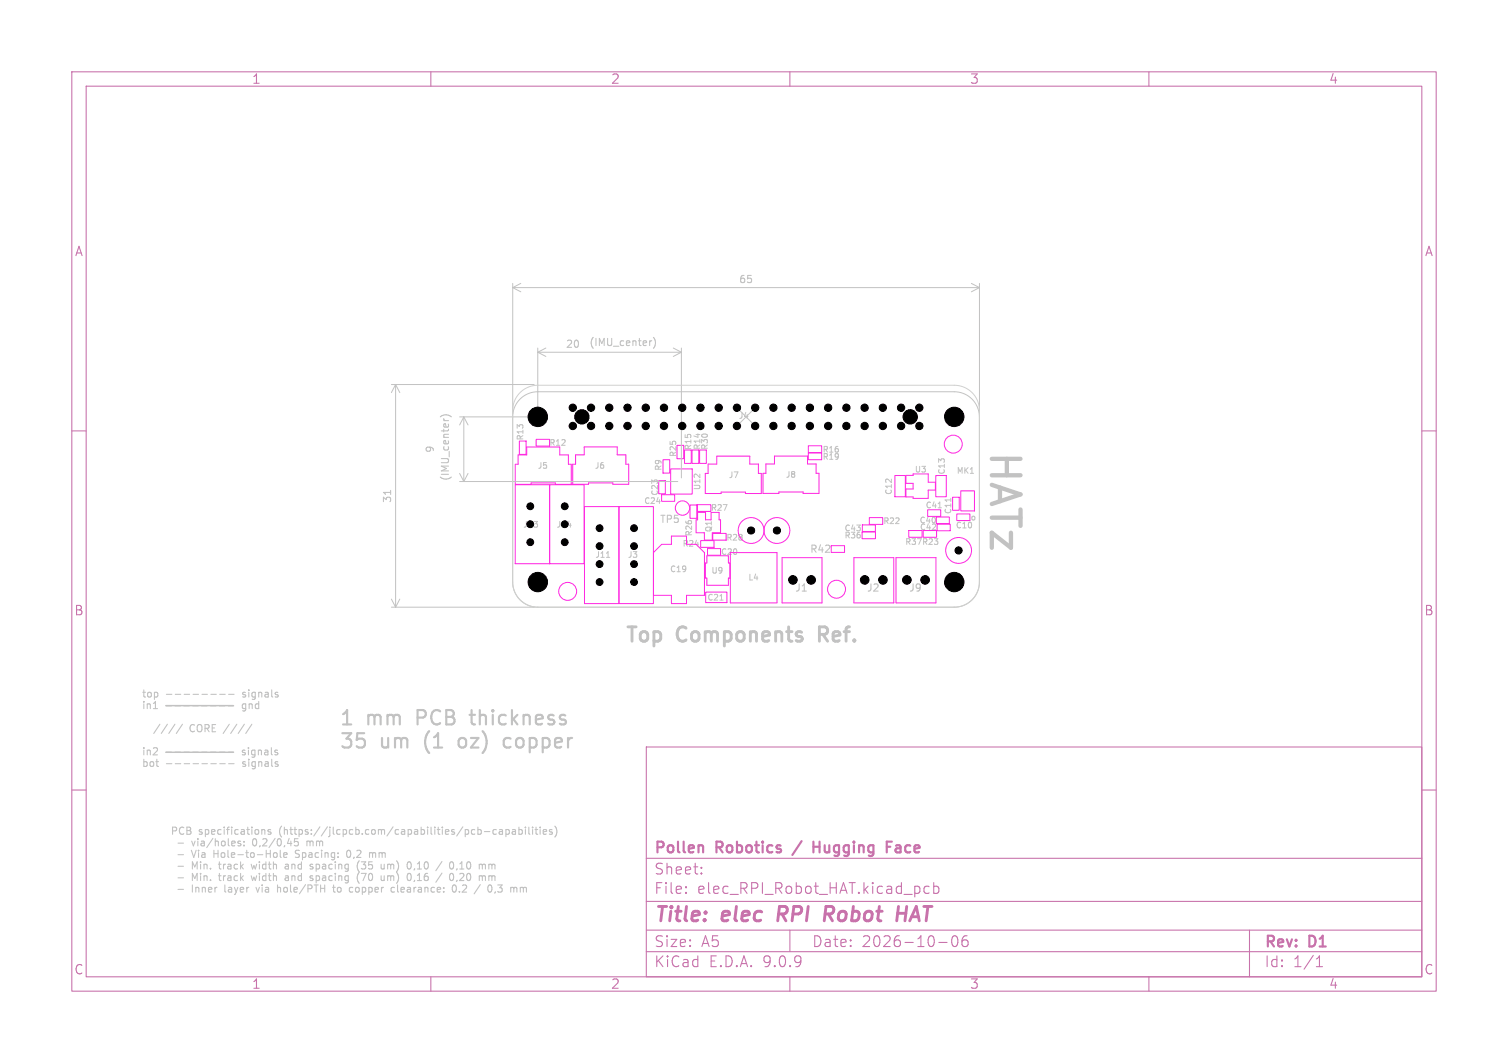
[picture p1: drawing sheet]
<svg xmlns="http://www.w3.org/2000/svg" width="210mm" height="148mm" viewBox="0 0 210 148" stroke-linecap="round" stroke-linejoin="round" font-family="sans-serif">
<g fill="none" stroke="#c872ab" stroke-width=".15">
<path d="M10 10h190v128h-190zM12 12h186v124h-186zM60 10v2M110 10v2M160 10v2M10 60h2M198 60h2M10 110h2M90 104h108v32h-108zM90 119.5h108M198 110h2M60 136v2"/>
<path d="M90 132.5h108M90 129.5h108M90 125.5h108M95.5 124.2l.1 .1-.1 .1M95.5 124.2v.1v.1M95.5 123.5v.1M95.5 124.2v.2M95.5 123.5h.1l-.1 .1M97.7 121.5v.1v.1M97.7 121.5l-.1 .1 .1 .1M97.7 120.8v.1M97.7 121.5v.2"/>
<path d="M97.7 120.8h-.1l.1 .1M110 136v2M110 129.5v3M129.4 123.5l-.4-.1-.3 .3v.4l.1 .2 .2 .1 .4-.1M130 123.5l.5-.1 .2 .3v.4l-.1 .2-.1 .1-.5-.1M130 122.9v1.5M130.7 131.2h1.2M132.7 130.4a.36 .36 0 0 1 .3-.1 .36 .36 0 0 1 .3 .3 .77 .77 0 0 1-.4 1.2 .91 .91 0 0 1-.2-1.4zM134.7 130.3a.59 .59 0 0 0-.7 .6v.6l.1 .2 .4 .1 .2-.2 .1-.5-.1-.2h-.5l-.2 .2M160 136v2M174 129.5v6.5M183.3 134.6h.9"/>
<path d="M183.3 133.5l.4-.4v1.5"/>
</g>
<path d="M108.6 126.2l-.3 2M115 126.2h.8M115.4 127.3l.5 .9M115.9 127.2l-.2 .1h-.8M125 127.2h1.2M126.3 126.2l-.3 2" fill="none" stroke="#c872ab" stroke-width=".4"/>
<path d="M97.8 117.8l.1 .9M111.6 117.1l-1.3 1.9M113.3 117.2v1.5M113.3 117.9h.8M123.5 117.9h.5M123.5 117.2h.7M124.8 118.2l-.1 .1 .1 .3" fill="none" stroke="#c872ab" stroke-width=".3"/>
<path d="M114.1 88.3h.8M114.9 87.3h-.8v2" fill="none" stroke="#c2c2c2" stroke-width=".4"/>
<g fill="none" stroke="#c2c2c2" stroke-width=".14">
<path d="M71.4 39.5v18.1M72.5 39.5l-1.1 .5M135.3 39.5l1.1 .5M136.4 39.5v18M54.5 53.5h19.9M55.1 53.5v31M55.1 53.5l.6 1.2M55.1 53.5l-.6 1.2M64 58h10.4M64.6 58v9M64.6 58l.6 1.2M64.6 58l-.6 1.2"/>
<path d="M71.4 40h65M71.4 40l1.1 .6M72.4 55.6a3.5 3.5 0 0 1 2.5-1.1h58a3.5 3.5 0 0 1 3.5 3.5v23a3.5 3.5 0 0 1-3.5 3.5h-58a3.5 3.5 0 0 1-3.5-3.5v-23a3.5 3.5 0 0 1 1-2.4zM74.9 48.5v9M74.9 49h20M74.9 49l1.1 .6M76 48.5l-1.1 .5M93.8 48.5l1.1 .5M94.9 48.5v18M94.9 49l-1.1 .6M102.6 56.8l2.6 2.5M105.2 56.8l-2.6 2.5"/>
<path d="M136.4 40l-1.1 .6M64 67h30.4M64 65.9l.6 1.1M65.2 65.9l-.6 1.1M84.5 77.6h.4M130.6 70.7h.5M132.4 69.4v.4M54.5 84.5h19.9M54.5 83.4l.6 1.1M55.7 83.4l-.6 1.1M100.2 83.6h.5"/>
<circle cx="74.9" cy="58" r="1.2"/>
<circle cx="132.9" cy="58" r="1.2"/>
<circle cx="74.9" cy="81" r="1.2"/>
<circle cx="132.9" cy="81" r="1.2"/>
</g>
<g fill="none" stroke="#ff26e2" stroke-width=".14">
<path d="M71.7 67.5h4.8v11h-4.8zM72.2 63.3h1.2v-1.1h4.6v1.1h1.2v1.3h.4v2.8h-2.3v-.2h-3.3v.2h-2.2v-2.8h.4zM72.3 61.4h1v1.9h-1zM74.7 61.2h1.8v.9h-1.8zM76.5 67.5h4.8v11h-4.8zM80.2 63.3h1.2v-1.1h4.6v1.1h1.2v1.3h.4v2.8h-2.3v-.2h-3.3v.2h-2.2v-2.8h.4zM81.4 70.5h4.8v13.5h-4.8zM86.2 70.5h4.8v13.5h-4.8zM91.7 66.9h1v1.9h-1zM92.1 68.9h1.9v.9h-1.9zM92.3 64h1v1.9h-1zM93.4 65.3h3v3.5h-3z"/>
<path d="M94.3 62h.9v1.9h-.9zM95.3 62.7h1v1.8h-1zM95.6 75.8v-1.2h-2.1v1.2h-1.3l-1.2 1.1v6h2.5v1.1h2.1v-1.1h2.5v-6l-1.1-1.1M96.1 70.3h.9v1.9h-.9zM96.4 62.7h.9v1.8h-.9zM97.1 70.3h1.9v.9h-1.9zM97.4 62.7h1v1.8h-1zM97.6 75.3h1.8v.9h-1.8zM98.4 77.4h3v1h.2v2.1h-.2v1h-3v-1h-.2v-2.1h.2zM98.5 76.4h1.8v.9h-1.8zM98.6 64.6h1.2v-1.1h4.6v1.1h1.2v1.3h.4v2.8h-2.2v-.2h-3.4v.2h-2.2v-2.8h.4zM99 71.3v1.1h-.7v-1.1h-1.2v1.1h-.2v1.8h1.2v1h1.1v-1h1.1v-1.8h-.2v-1.1"/>
<path d="M99.3 74.3h1.8v.9h-1.8zM101.7 76.9h6.5v7h-6.5zM106.7 64.6h1.2v-1.1h4.6v1.1h1.2v1.3h.4v2.8h-2.3v-.2h-3.3v.2h-2.2v-2.8h.4zM108.9 77.6h5.6v6.3h-5.6zM112.6 62.1h1.8v.9h-1.8zM112.6 63.1h1.8v.9h-1.8zM115.8 76h1.8v.9h-1.8zM118.9 77.6h5.6v6.3h-5.6zM120.1 74.1h1.8v.9h-1.8zM120.1 73.1h1.8v.9h-1.8zM121.1 72.1h1.8v.9h-1.8zM124.6 66.2h1.5v3h-1.5z"/>
<path d="M124.8 77.6h5.5v6.3h-5.5zM126.6 73.9h1.8v.9h-1.8zM127.2 66h2.1v1.1h1v1.1h-1v1.2h-2.1v-.2h-1v-1.1h1v-.8h-1v-1.1h1M128.6 73.9h1.8v.9h-1.8zM129.2 71h1.8v.9h-1.8zM130.3 66.2h1.5v3h-1.5zM130.4 72h1.8v.9h-1.8zM130.5 73h1.8v.9h-1.8zM132.7 69.2h.9v1.9h-.9zM133.2 71.6h1.9v.9h-1.9zM133.8 68.3h1.9v2.8h-1.9zM98.3 82.4h2.9v1.5h-2.9z"/>
<circle cx="95" cy="70.7" r="1"/>
<circle cx="104.6" cy="73.9" r="1.8"/>
<circle cx="108.2" cy="73.9" r="1.8"/>
<circle cx="132.8" cy="61.8" r="1.25"/>
<circle cx="133.5" cy="76.6" r="1.8"/>
<circle cx="79.1" cy="82.3" r="1.25"/>
<circle cx="116.5" cy="82" r="1.25"/>
</g>
<path d="M23.1 98.2h9.4M23.1 104.7h9.4" fill="none" stroke="#c2c2c2" stroke-width=".2"/>
<g fill="none" stroke="#c2c2c2" stroke-width=".15">
<path d="M61.3 58a1.15 1.15 0 0 1 1.5 0M61.8 58.3l.2 .3M90.8 47.4l-.3 .2M91 47a1.15 1.15 0 0 1 0 1.5M54.4 68.3v.5M21.4 98.7h.5M23.1 98.3h.8M23.2 96.7h.7M24.4 98.3h.7M24.4 96.7h.8M25.6 98.3h.8M25.6 96.7h.8"/>
<path d="M26.8 98.3h.8M26.9 96.7h.7M28.1 98.3h.7M28.1 96.7h.8M29.3 98.3h.8M29.4 96.7h.7M30.6 98.3h.7M30.6 96.7h.8M31.8 98.3h.8M31.8 96.7h.8M22.3 100.8l-.9 1.3M23.1 104.7h.8"/>
<path d="M23.2 106.3h.7M23.3 100.8l-.8 1.3M24.4 100.8l-.9 1.3M24.4 104.7h.7M24.4 106.3h.8M25.4 100.8l-.8 1.3M25.6 104.7h.8M25.6 106.3h.8M26.5 101.1v.5M26.8 104.7h.8M26.9 106.3h.7M28.1 104.7h.7"/>
<path d="M28.1 106.3h.8M29.3 104.7h.8M29.4 106.3h.7M29.8 118.4v1M29.8 118.9h.6M30.6 104.7h.7M30.6 106.3h.8M31.8 104.7h.8M31.8 106.3h.8M33.2 117.4l.3 .1 .1 .1-.2 .2-.3-.1M33.2 117.2h.3M34 117.7v.1"/>
<path d="M34 117.2v.1M34 100.8l-.8 1.3M35.1 100.8l-.9 1.3M35.2 117v.6M36.5 115.6l.1-.1h.2l.1 .7M37.7 115.5h-.2l-.2 .1 .1 .2 .3 .1v.2h-.4M38.4 118.7l.2 .2v.3l-.2 .2M39 118.4v.8l.2 .2M39.5 119.1l.5-.1-.1-.2-.3-.1-.1 .2 .1 .4h.3M41 117.2h.4l.2 .1-.1 .4h-.5M41.1 119.3l.4 .1M41.6 118.4h-.3l-.2 .2 .1 .2 .3 .1"/>
<path d="M42.7 117.1v.7M43 117.1l-.3 .1M48.8 118.8l-.1-.3-.1-.1a.53 .53 0 0 0-.3 .5 .53 .53 0 0 0 .3 .5l.1-.1 .1-.3M50.9 120l-.3 .4h.2M51.5 118.8l.2-.1 .2 .2M51.9 118.9v.5M52.3 118.8l-.3-.1-.1 .2M69.1 115.5h-.3l-.2 .2 .1 .4h.4M69.6 115.5h.3l.1 .7M70 115.7l-.4 .1-.1 .1 .1 .3 .4-.1M70.5 115.5h.2l.2 .2-.1 .4h-.3M70.5 115.5v1"/>
<path d="M71.4 115.5h.3l.1 .7M71.8 115.7l-.3 .1-.2 .1 .2 .3 .3-.1M72.3 115.5h.3l.1 .2-.1 .4h-.3M72.3 115.2v1M73.2 115.2v.1M73.2 115.5v.7M73.6 115.2v.8l.2 .2M74.2 115.2v.1M74.2 115.5v.7M74.5 115.5h.4M74.6 115.2v.8l.3 .2M75.2 115.2v.1"/>
<path d="M75.2 115.5v.7M75.6 115.8l.5-.1v-.2h-.3l-.2 .1 .1 .5h.4M76.9 115.5h-.3l-.1 .1 .1 .2 .3 .1v.2h-.4M77.3 115a1.15 1.15 0 0 1 0 1.5M30.4 120.3h.4M30.4 121.9h.4M31.3 123.2l.1 1M35 120.3l.2 .7 .2-.5M35 121.9l.2 .7 .2-.5M35.6 123.5l.3 .7 .2-.7M38.6 123.2v1M38.6 123.6l.2-.1 .2 .1 .1 .6"/>
<path d="M39.7 122h.4l.1 .6M39.7 120.4h.4l.1 .6M40.2 122.2h-.4l-.1 .2 .1 .2h.4M40.2 120.6h-.4l-.1 .2 .1 .2 .4-.1M43.3 120.3l.3 .1M43.3 120.7h.3v.2l-.1 .1h-.2M43.3 122.3h.3v.2l-.1 .1h-.2M43.3 121.9l.3 .1M46.3 123.5h.4M46.5 123.2v.9l.2 .1M47.2 123.5l-.2 .2v.3l.2 .2M49.7 123.5l-.2 .2v.3l.2 .2"/>
<path d="M49.8 120.1a1.17 1.17 0 0 0 .2 1.3M50 121.5a1.15 1.15 0 0 0 0 1.5M50.3 120.9l.2 .1 .3-.1M50.3 121.6h.7l-.4 1M54 120.3v.7M54 121.9v.7M54.4 120.4l-.3-.1-.1 .1M54.4 122l-.3-.1-.1 .1M54.8 123.5l.1 .1M54.9 124.2h-.1M55.4 123.2v.9l.1 .1M57.7 120.9l-.1 .2"/>
<path d="M57.7 122.6l-.1 .1M58.1 121h.6M58.1 122.6h.6M58.3 120.1l-.2 .2M58.3 121.7l-.2 .2M63.2 123.2a.57 .57 0 0 0 .1 1 .63 .63 0 0 0 0-1M64 124.1v.1M64 121h.6M64 120.3l.3-.3v1M64 121.7l.4-.1 .2 .3-.6 .7h.6M64.6 123.2l-.2 .1M64.9 123.6l-.5 .6h.6"/>
<path d="M68.1 120.4l.3-.1 .1 .2M68.1 122l.3-.1 .1 .2M68.5 120.5l.1-.2 .3 .1v.6M68.5 120.5v.5M68.5 122.1v.5M68.5 122.1l.1-.2 .3 .1v.6M69.3 123.2h.6l-.3 .4 .3 .1v.4l-.2 .1-.4-.1M72.7 123.5l.2 .2M72.9 123.7l.1-.2 .3 .1v.6M72.9 123.7v.5"/>
</g>
<path d="M58.2 99.9h.7a.54 .54 0 0 0 .4-.5 .54 .54 0 0 0-.4-.5h-.7v2M61.3 99.1a.75 .75 0 0 0-.9-.1 .75 .75 0 0 0-.3 .7 .85 .85 0 0 0 .2 .9 .85 .85 0 0 0 .9 .2l.1-.1M62.2 98.9h.6a.49 .49 0 0 1 .4 .4 .49 .49 0 0 1-.4 .5 .53 .53 0 0 1 .5 .5 .53 .53 0 0 1-.4 .6h-.7zM62.2 99.8h.6M65.4 99.5h.8M64 102.9l-.1 .2v.6l.1 .2M70.9 102.8h-.6l-.1 .3v.6v.2l.3 .2h.4" fill="none" stroke="#c2c2c2" stroke-width=".3"/>
<path d="M72.4 54.7a3.5 3.5 0 0 1 2.5-1.1h58a3.5 3.5 0 0 1 3.5 3.5v23.9a3.5 3.5 0 0 1-3.5 3.5h-58a3.5 3.5 0 0 1-3.5-3.5v-23.9a3.5 3.5 0 0 1 1-2.4z" fill="none" stroke="#d0d2cd" stroke-width=".14"/>
<g fill="#000" stroke="#000" stroke-width=".14">
<circle cx="74.9" cy="58" r="1.35"/>
<circle cx="79.8" cy="59.3" r=".51"/>
<circle cx="79.8" cy="56.8" r=".51"/>
<circle cx="81" cy="58" r="1"/>
<circle cx="82.3" cy="59.3" r=".51"/>
<circle cx="82.3" cy="56.8" r=".51"/>
<circle cx="84.8" cy="59.3" r=".51"/>
<circle cx="84.8" cy="56.8" r=".51"/>
<circle cx="87.4" cy="59.3" r=".51"/>
<circle cx="87.4" cy="56.8" r=".51"/>
<circle cx="89.9" cy="59.3" r=".51"/>
<circle cx="89.9" cy="56.8" r=".51"/>
<circle cx="92.5" cy="59.3" r=".51"/>
<circle cx="92.5" cy="56.8" r=".51"/>
<circle cx="95" cy="59.3" r=".51"/>
<circle cx="95" cy="56.8" r=".51"/>
<circle cx="97.5" cy="59.3" r=".51"/>
<circle cx="97.5" cy="56.8" r=".51"/>
<circle cx="100.1" cy="56.8" r=".51"/>
<circle cx="100.1" cy="59.3" r=".51"/>
<circle cx="102.6" cy="59.3" r=".51"/>
<circle cx="102.6" cy="56.8" r=".51"/>
<circle cx="105.2" cy="59.3" r=".51"/>
<circle cx="105.2" cy="56.8" r=".51"/>
<circle cx="107.7" cy="59.3" r=".51"/>
<circle cx="107.7" cy="56.8" r=".51"/>
<circle cx="110.2" cy="59.3" r=".51"/>
<circle cx="110.2" cy="56.8" r=".51"/>
<circle cx="112.8" cy="59.3" r=".51"/>
<circle cx="112.8" cy="56.8" r=".51"/>
<circle cx="115.3" cy="56.8" r=".51"/>
<circle cx="115.3" cy="59.3" r=".51"/>
<circle cx="117.9" cy="56.8" r=".51"/>
<circle cx="117.9" cy="59.3" r=".51"/>
<circle cx="120.4" cy="56.8" r=".51"/>
<circle cx="120.4" cy="59.3" r=".51"/>
<circle cx="122.9" cy="59.3" r=".51"/>
<circle cx="122.9" cy="56.8" r=".51"/>
<circle cx="125.5" cy="56.8" r=".51"/>
<circle cx="125.5" cy="59.3" r=".51"/>
<circle cx="126.8" cy="58" r="1"/>
<circle cx="128" cy="59.3" r=".51"/>
<circle cx="128" cy="56.8" r=".51"/>
<circle cx="132.9" cy="58" r="1.35"/>
<circle cx="73.8" cy="75.5" r=".47"/>
<circle cx="73.8" cy="70.5" r=".47"/>
<circle cx="78.6" cy="70.5" r=".47"/>
<circle cx="78.6" cy="75.5" r=".47"/>
<circle cx="83.5" cy="78.5" r=".47"/>
<circle cx="83.5" cy="76" r=".47"/>
<circle cx="83.5" cy="73.5" r=".48"/>
<circle cx="88.3" cy="78.5" r=".47"/>
<circle cx="88.3" cy="76" r=".47"/>
<circle cx="88.3" cy="73.5" r=".48"/>
<circle cx="104.6" cy="73.9" r=".5"/>
<circle cx="108.2" cy="73.9" r=".5"/>
<circle cx="133.5" cy="76.6" r=".5"/>
<circle cx="74.9" cy="81" r="1.35"/>
<circle cx="83.5" cy="81" r=".47"/>
<circle cx="88.3" cy="81" r=".47"/>
<circle cx="110.4" cy="80.7" r=".6"/>
<circle cx="113" cy="80.7" r=".6"/>
<circle cx="120.4" cy="80.7" r=".6"/>
<circle cx="123" cy="80.7" r=".6"/>
<circle cx="126.3" cy="80.7" r=".6"/>
<circle cx="128.8" cy="80.7" r=".6"/>
<circle cx="132.9" cy="81" r="1.35"/>
</g>
<text font-size="5.6" fill="#c2c2c2" x="137.6" y="62.5" transform="rotate(90 137.6 62.5)">HATz</text>
<g font-size="2.8" fill="#c2c2c2">
<text x="87" y="89.5">Top</text>
<text x="94.5" y="89.5">Components</text>
<text x="115" y="89.5">Ref.</text>
<text x="47.2" y="101.1">1</text>
<text x="51.1" y="101.1">mm</text>
<text x="66.5" y="101.1">thickness</text>
<text x="47.2" y="104.3">35</text>
<text x="53" y="104.3">um</text>
<text x="59.5" y="104.3">(1</text>
<text x="64.8" y="104.3">oz)</text>
<text x="71.6" y="104.3">copper</text>
</g>
<g font-size="2.8" fill="#c872ab">
<text x="91" y="128.9">Title:</text>
<text x="100.7" y="128.9">elec</text>
<text x="109.2" y="128.9">RPI</text>
<text x="116.5" y="128.9">Robot</text>
<text x="127.4" y="128.9">HAT</text>
</g>
<g font-size="2.1" fill="#c872ab">
<text x="91" y="119.2">Pollen</text>
<text x="99.8" y="119.2">Robotics</text>
<text x="114.5" y="119.2">Hugging</text>
<text x="125.3" y="119.2">Face</text>
<text x="91" y="124.7">File:</text>
<text x="91" y="122">Sheet:</text>
<text x="97.1" y="124.7">elec_RPI_Robot_HAT.kicad_pcb</text>
<text x="91" y="134.9">KiCad</text>
<text x="91" y="132.1">Size:</text>
<text x="97.7" y="132.1">A5</text>
<text x="98.7" y="134.9">E.D.A.</text>
<text x="106.3" y="134.9">9.0.9</text>
<text x="113" y="132.1">Date:</text>
<text x="120" y="132.1">2026-10-06</text>
<text x="176" y="132.3">Rev:</text>
<text x="176" y="134.9">Id:</text>
<text x="180.1" y="134.9">1/1</text>
<text x="182.4" y="132.3">D1</text>
</g>
<g font-size="1.8" fill="#c872ab">
<text x="35" y="11.9">1</text>
<text x="85" y="11.9">2</text>
<text x="135" y="11.9">3</text>
<text x="185" y="11.9">4</text>
<text x="10.3" y="35.9">A</text>
<text x="198.4" y="35.9">A</text>
<text x="10.3" y="85.9">B</text>
<text x="198.3" y="85.9">B</text>
<text x="10.3" y="135.9">C</text>
<text x="35" y="137.9">1</text>
<text x="85" y="137.9">2</text>
<text x="135" y="137.9">3</text>
<text x="185" y="137.9">4</text>
<text x="198.3" y="135.9">C</text>
</g>
<g font-size="1.4" fill="#c2c2c2">
<text x="102.8" y="39.6">65</text>
<text x="78.7" y="48.6">20</text>
<text x="82" y="48.2">(IMU_center)</text>
<text x="60.6" y="63.1" transform="rotate(-90 60.6 63.1)">9</text>
<text x="54.7" y="70.1" transform="rotate(-90 54.7 70.1)">31</text>
<text x="62.6" y="67" transform="rotate(-90 62.6 67)">(IMU_center)</text>
<text x="91.8" y="73">TP5</text>
<text x="112.7" y="77.2">R42</text>
<text x="110.6" y="82.6">J1</text>
<text x="120.6" y="82.6">J2</text>
<text x="126.5" y="82.6">J9</text>
<text x="19.7" y="97.2">top</text>
<text x="19.7" y="98.8">in1</text>
<text x="34" y="98.8">gnd</text>
<text x="34" y="97.2">signals</text>
<text x="19.7" y="105.2">in2</text>
<text x="19.7" y="106.8">bot</text>
<text x="26.9" y="102">CORE ////</text>
<text x="34" y="105.2">signals</text>
<text x="34" y="106.8">signals</text>
<text x="23.7" y="116.3">PCB</text>
<text x="24.7" y="117.9">-</text>
<text x="24.7" y="119.5">-</text>
<text x="27" y="117.9">via/holes:</text>
<text x="27" y="119.5">Via</text>
<text x="27.7" y="116.3">specifications</text>
<text x="30.2" y="119.5">Hole-to-Hole</text>
<text x="35.6" y="117.9">0,2/0,45</text>
<text x="39.1" y="116.3">(https://jlcpcb.com/capabilities/pcb-capabilities)</text>
<text x="41.8" y="119.5">Spacing:</text>
<text x="43.4" y="117.9">mm</text>
<text x="49.2" y="119.5">0,2</text>
<text x="52.6" y="119.5">mm</text>
<text x="24.7" y="121.1">-</text>
<text x="24.7" y="122.7">-</text>
<text x="24.7" y="124.3">-</text>
<text x="27" y="121.1">Min.</text>
<text x="27" y="122.7">Min.</text>
<text x="27" y="124.3">Inner</text>
<text x="31" y="121.1">track</text>
<text x="31" y="122.7">track</text>
<text x="31.7" y="124.3">layer</text>
<text x="35.7" y="121.1">width</text>
<text x="35.7" y="122.7">width</text>
<text x="36.4" y="124.3">via</text>
<text x="39.6" y="124.3">hole/PTH</text>
<text x="40.7" y="121.1">and</text>
<text x="40.7" y="122.7">and</text>
<text x="44.4" y="121.1">spacing</text>
<text x="44.4" y="122.7">spacing</text>
<text x="47.6" y="124.3">to</text>
<text x="50.1" y="124.3">copper</text>
<text x="51.2" y="121.1">(35</text>
<text x="51.2" y="122.7">(70</text>
<text x="54.7" y="121.1">um)</text>
<text x="54.7" y="122.7">um)</text>
<text x="56.2" y="124.3">clearance:</text>
<text x="58.7" y="121.1">0,10</text>
<text x="58.7" y="122.7">0,16</text>
<text x="63" y="121.1">/</text>
<text x="63" y="122.7">/</text>
<text x="64.9" y="124.3">0.2</text>
<text x="65.1" y="121.1">0,10</text>
<text x="65.1" y="122.7">0,20</text>
<text x="68.3" y="124.3">/</text>
<text x="70.4" y="124.3">0,3</text>
</g>
<g font-size="1.1" fill="#c2c2c2">
<text x="102.8" y="58.5">J4</text>
<text x="73" y="61.4" transform="rotate(-90 73 61.4)">R13</text>
<text x="74.8" y="65.4">J5</text>
<text x="76.4" y="62.2">R12</text>
<text x="82.8" y="65.4">J6</text>
<text x="92.3" y="65.6" transform="rotate(-90 92.3 65.6)">R9</text>
<text x="94.3" y="63.7" transform="rotate(-90 94.3 63.7)">R25</text>
<text x="96.4" y="62.8" transform="rotate(-90 96.4 62.8)">R15</text>
<text x="97.7" y="62.7" transform="rotate(-90 97.7 62.7)">R14</text>
<text x="98.7" y="62.7" transform="rotate(-90 98.7 62.7)">R30</text>
<text x="114.5" y="63.2">R16</text>
<text x="114.5" y="64.2">R19</text>
<text x="89.6" y="70.3">C24</text>
<text x="91.8" y="69.1" transform="rotate(-90 91.8 69.1)">C23</text>
<text x="97.7" y="68.3" transform="rotate(-90 97.7 68.3)">U12</text>
<text x="101.4" y="66.7">J7</text>
<text x="109.4" y="66.7">J8</text>
<text x="124.4" y="69" transform="rotate(-90 124.4 69)">C12</text>
<text x="128.8" y="70.9">C41</text>
<text x="131.7" y="66.2" transform="rotate(-90 131.7 66.2)">C13</text>
<text x="132.6" y="71.7" transform="rotate(-90 132.6 71.7)">C11</text>
<text x="133.2" y="66.1">MK1</text>
<text x="136" y="71.8" transform="rotate(-180 136 71.8)">o</text>
<text x="82.8" y="77.8">J11</text>
<text x="87.4" y="77.8">J3</text>
<text x="96.5" y="74.8" transform="rotate(-90 96.5 74.8)">R26</text>
<text x="99.3" y="74.2" transform="rotate(-90 99.3 74.2)">Q1</text>
<text x="100.3" y="77.4">C20</text>
<text x="101.1" y="75.4">R28</text>
<text x="117.5" y="74.1">C43</text>
<text x="117.5" y="75.1">R36</text>
<text x="122.9" y="73.1">R22</text>
<text x="126" y="76">R37 R23</text>
<text x="128" y="73">C40</text>
<text x="128" y="74">C42</text>
<text x="133" y="73.7">C10</text>
<text x="93.2" y="79.8">C19</text>
<text x="98.4" y="83.8">C21</text>
<text x="99" y="80">U9</text>
<text x="104.1" y="81">L4</text>
</g>
<g font-size="1.1" fill="#ff26e2">
<text x="127.3" y="65.9">U3</text>
<text x="98.9" y="71.3">R27</text>
<text x="95" y="76.3">R24</text>
</g>
<g font-size="1.1">
<text x="72.8" y="73.6">J13</text>
<text x="77.4" y="73.6">J14</text>
</g>
</svg>
